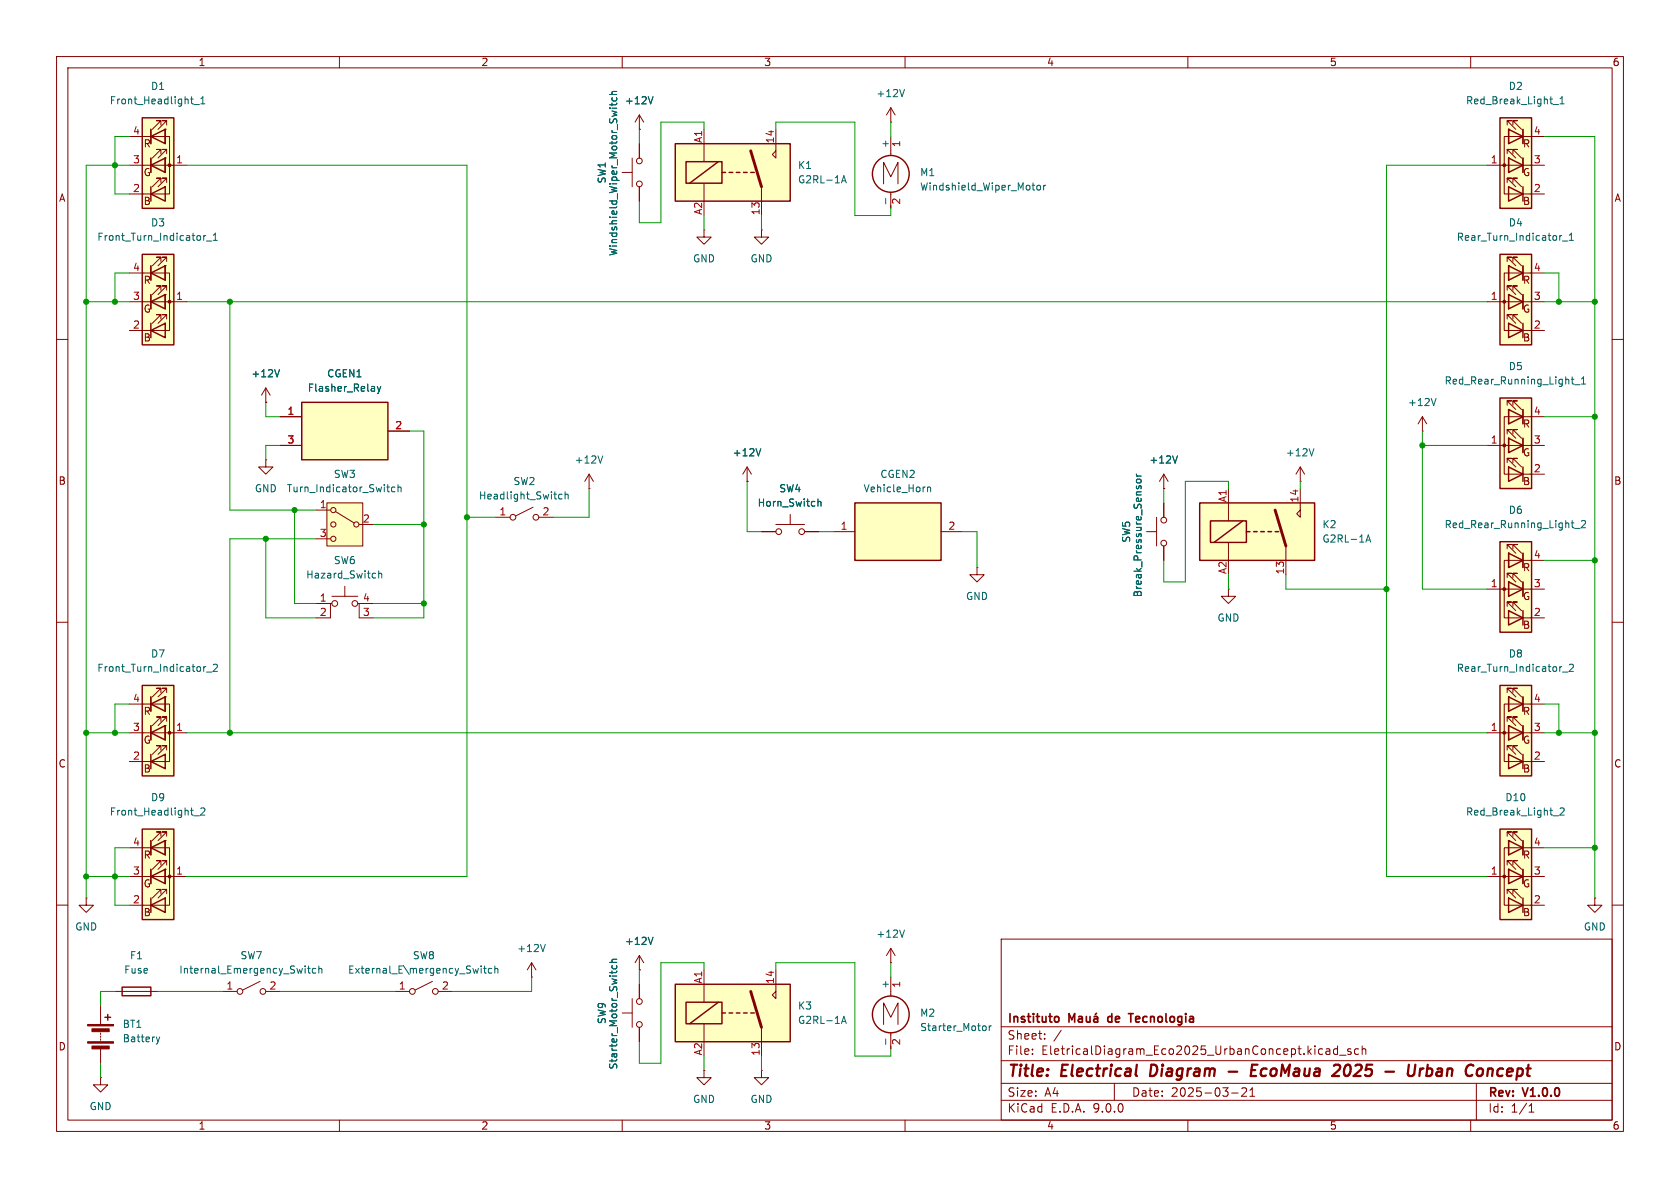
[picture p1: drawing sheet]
<svg xmlns="http://www.w3.org/2000/svg" width="297mm" height="210mm" viewBox="0 0 297 210" stroke-linecap="round" stroke-linejoin="round" font-family="sans-serif">
<g fill="none" stroke="#840000" stroke-width=".18">
<path d="M10 10h277v190h-277zM12 12h273v186h-273zM60 10v2M110 10v2M160 10v2M210 10v2M260 10v2M10 60h2M285 60h2M132.1 85.1h.1M132.1 82.6l-.8 1.2M132.1 82.6l.7 1.2"/>
<path d="M132.1 82.6v2.5M205.7 86.4h.1M205.7 83.8l-.7 1.3M205.7 83.8l.8 1.3M205.7 83.8v2.6M10 110h2M285 110h2M10 160h2M39.4 175.3h2.5M46 173.5l-3.1 1.5M47 175.3h2.5M177 166h108v32h-108z"/>
<path d="M285 160h2M60 198v2M110 198v2M160 198v2M177 194.5h108M177 191.5h108M177 187.5h108M177 181.5h108M182.5 186.3v.1M182.5 185.5v.1M184.7 183.6v.1M184.7 182.8v.1"/>
<path d="M187.6 182.1l-1.3 2M197 191.5v3M210 198v2M217.7 193.2h1.2M219.5 192.4l.6-.1 .2 .1 .1 .3-.9 1.1h.9M221 193.8h.8M221 192.7l.4-.4v1.5M234.5 185.5h.5l.1 .9M235.1 185.8h-.5a.29 .29 0 0 0-.2 .3 .29 .29 0 0 0 .2 .3l.5-.1M236.5 185.5l-.5-.1-.3 .3v.4l.2 .2h.6M236.5 184.9v1.5M236.8 186.5h1.2"/>
<path d="M238.8 185.5l-.3-.1-.3 .2 .1 .2 .5 .2v.3h-.6M240.2 185.5l-.5-.1-.2 .3v.4l.1 .2h.6M240.8 185.5l.2-.1 .4 .1 .1 .9M240.8 184.9v1.5M260 198v2M261 191.5v6.5M270.3 196.6h.9M270.3 195.5l.4-.4v1.5"/>
<circle cx="42.4" cy="175.3" r=".51"/>
<circle cx="46.5" cy="175.3" r=".51"/>
</g>
<g fill="none" stroke="#840000" stroke-width=".4">
<path d="M203.6 188.2l-.3 2h.5M217.2 189.4h1.5M221.2 189.2h.7M222.3 188.2h-.9l-.3 2h1M236.9 188.4v.4l-.1 .3M238.2 188.2a1.41 1.41 0 0 0-.4 1.9l.4 .1M244.9 189.4h1.5M249.1 188.2l-.2 1.6M250.2 188.2l-.2 1.6M251.1 188.9l-.2 1.3M251.7 188.9l-.4 .1-.3 .3M252.3 189l.2-.1 .6 .1"/>
<path d="M252.4 188.2l-.2 2M253.2 189.8a.66 .66 0 0 1-1 .3M263.1 189.1a.49 .49 0 0 1 .8 .1l-.1 1M263.1 188.9l-.2 1.3"/>
</g>
<path d="M186.7 179.7l.4 .1 .1 .2-.1 .5-.4 .2M190.7 179.8h.6v.9M192.1 179.7v.9l.4 .1 .2-.2M192.7 179.7v1M193.4 179.8h.6l.1 .9M193.8 179.1l-.2 .2M195.9 179.8v.7M199.5 179.2h.8M199.9 179.2v1.5M189 180.7v-1.5l.5 1.1 .5-1.1v1.5M191.3 180l-.5 .1a.29 .29 0 0 0-.2 .3 .29 .29 0 0 0 .2 .3l.5-.1M194.1 180l-.5 .1a.29 .29 0 0 0-.3 .3 .29 .29 0 0 0 .3 .3l.5-.1" fill="none" stroke="#840000" stroke-width=".3"/>
<path d="M134.5 79.3l-.4 1.3M208.2 80.6l-.5 1.3M54.4 171.2h.5M54.5 170.8v1l.4 .2M55.8 171.2h-.3l-.3 .2 .1 .6h.5M56.4 171.3l.1-.1h.3l.1 .8M56.4 170.8v1.2" fill="none" stroke="#006464" stroke-width=".18"/>
<path d="M151.1 88.9h15.3v10.2h-15.3z" fill="#ffffc2"/>
<g fill="none" stroke="#840000" stroke-width=".25">
<path d="M151.1 88.9h15.3v10.2h-15.3zM18.5 179.8h1.1M19 179.3v1"/>
<circle cx="157.5" cy="30.7" r="3.3"/>
</g>
<g fill="none" stroke="#840000" stroke-width=".18">
<path d="M157.5 19.1v2.5M157.5 19.1l-.8 1.2M157.5 19.1l.7 1.2M156.2 32.5v-3.8l1.3 2.5 1.2-2.5v3.8M157.5 21.6h.1M157.5 24.1v3.4M157.5 34v2.8M47 71.1h.1M47 68.6l-.8 1.3M47 68.6l.8 1.3M47 68.6v2.5M47 81.3v1.3h1.3l-1.3 1.2-1.3-1.2h1.3"/>
<path d="M47 81.3h.1M147.3 94h3.8M166.4 94h3.8M202.7 94h1.8M204.5 91.4v5.1M205.7 88.9v2.5M205.7 96.5v2.6M172.7 100.3v1.3h1.3l-1.3 1.3-1.3-1.3h1.3M172.7 100.3h.1M217.2 104.1v1.3h1.2l-1.2 1.3-1.3-1.3h1.3M217.2 104.1h.1M17.8 177.8v3.3"/>
<path d="M69.8 175.3h2.6M76.5 173.5l-3.1 1.5M77.5 175.3h2.5M17.8 190.5v1.3h1.2l-1.2 1.2-1.3-1.2h1.3M17.8 190.5h.1M17.8 182.6v.3M17.8 183.1v.3M17.8 183.6v.3M17.8 185.4v2.6"/>
<circle cx="205.7" cy="96" r=".51"/>
<circle cx="205.7" cy="91.9" r=".51"/>
<circle cx="72.9" cy="175.3" r=".51"/>
<circle cx="77" cy="175.3" r=".51"/>
</g>
<g fill="none" stroke="#006464" stroke-width=".18">
<path d="M159.9 15.8l-.4 1.3M156.6 35.1v.9M183.4 32.9l.1-.1 .4 .1 .1 .5-.2 .1-.3 .1-.1-.1zM184.5 32.8v.8M184.9 32.8l-.4 .2M49.4 65.3l-.4 1.3M164 86.1v.8M164 86.2l.2-.1 .3 .1v.7M200.9 83.8l.2 .4M200.9 84.2h.8M201 84.8h.6l.1 .1v.3l-.2 .2-.5-.1-.1-.2zM85.1 170.8v.1"/>
<path d="M85.1 171.2v.8M85.5 171.2h.5M85.7 170.8v1l.3 .2M86.9 171.2h-.3l-.3 .2 .2 .6h.4M87.5 171.3l.2-.1h.3v.8M87.5 170.8v1.2M27.6 183.3l.3 .9M27.9 184.2l-.2 .3M28.2 183.3l-.3 .9"/>
</g>
<g fill="#840000" stroke="#840000" stroke-width=".18">
<path d="M15.5 181.1h4.6v.3h-4.6z"/>
<path d="M15.5 184.2h4.6v.2h-4.6z"/>
<path d="M16.3 181.9h3v.5h-3z"/>
<path d="M16.3 184.9h3v.5h-3z"/>
</g>
<path d="M25.1 20.8h5.6v16h-5.6z" fill="#ffffc2"/>
<path d="M25.1 20.8h5.6v16h-5.6zM26.7 24.1l2.5-1.2v2.5zM26.7 29.2l2.5-1.3v2.6zM26.7 34.3l2.5-1.3v2.6zM26.7 22.9v2.5M26.7 27.9v2.6M26.7 33v2.6" fill="none" stroke="#840000" stroke-width=".25"/>
<g fill="none" stroke="#840000" stroke-width=".18">
<path d="M22.9 24.1h7.1v10.2h-7.1M22.9 29.2h10.1M26.7 22.9v2.5M26.7 27.9v2.6M28.4 22.1v-.8h-.7h.7l-1.5 1.6M28.4 27.2v-.8h-.7h.7l-1.5 1.5M28.4 32.3v-.8h-.7h.7l-1.5 1.5M29.2 22.9h.1M29.2 22.9v2.5zM29.2 27.9h.1M29.2 27.9v2.6zM29.5 22.1v-.8h-.8h.8l-1.6 1.6"/>
<path d="M29.5 27.2v-.8h-.8h.8l-1.6 1.5M29.5 32.3v-.8h-.8h.8l-1.6 1.5"/>
</g>
<circle cx="30" cy="29.2" r=".25" fill="#840000" stroke="#840000" stroke-width=".18"/>
<path d="M33.7 17.5h.5M34 18.4h.2M34.3 18.5h1M35.5 18.4h.7M35.5 17.5l.4-.4v1.3" fill="none" stroke="#006464" stroke-width=".18"/>
<path d="M25.1 121.2h5.6v16h-5.6z" fill="#ffffc2"/>
<path d="M25.1 121.2h5.6v16h-5.6zM26.7 124.5l2.5-1.3v2.5zM26.7 129.5l2.5-1.2v2.5zM26.7 134.6l2.5-1.2v2.5zM26.7 123.2v2.5M26.7 128.3v2.5M26.7 133.4v2.5" fill="none" stroke="#840000" stroke-width=".25"/>
<g fill="none" stroke="#840000" stroke-width=".18">
<path d="M55.9 106.7h2.5M58.7 106.7h-.3v2.5h-2.5M58.7 105.4h4.5M61 103.6v1.8M63.2 106.7h.3v2.5h2.5M63.5 106.7h2.5M22.9 124.5h7.1v10.1h-7.1M22.9 129.5h10.1M26.7 123.2v2.5M26.7 128.3v2.5M28.4 122.4v-.7h-.7h.7l-1.5 1.5M28.4 127.5v-.8h-.7h.7l-1.5 1.6"/>
<path d="M28.4 132.6v-.8h-.7h.7l-1.5 1.6M29.2 123.2h.1M29.2 123.2v2.5zM29.2 128.3h.1M29.2 128.3v2.5zM29.5 122.4v-.7h-.8h.8l-1.6 1.5M29.5 127.5v-.8h-.8h.8l-1.6 1.6M29.5 132.6v-.8h-.8h.8l-1.6 1.6"/>
<circle cx="59.2" cy="106.7" r=".51"/>
<circle cx="62.7" cy="106.7" r=".51"/>
</g>
<circle cx="30" cy="129.5" r=".25" fill="#840000" stroke="#840000" stroke-width=".18"/>
<path d="M36.4 117.8l-.3 .2M36.5 118.8h1M37.7 117.5l.5-.1 .2 .4-.8 .9h.8M66.9 100.9v1.3M66.9 101.5l.2-.2 .3 .1 .1 .8" fill="none" stroke="#006464" stroke-width=".18"/>
<path d="M25.1 146.6h5.6v16h-5.6z" fill="#ffffc2"/>
<path d="M25.1 146.6h5.6v16h-5.6zM26.7 149.9l2.5-1.3v2.5zM26.7 154.9l2.5-1.2v2.5zM26.7 148.6v2.5M26.7 153.7v2.5M26.7 158.8v2.5M26.7 160l2.5-1.2v2.5z" fill="none" stroke="#840000" stroke-width=".25"/>
<g fill="none" stroke="#840000" stroke-width=".18">
<path d="M134.6 40.6v1.3h1.3l-1.3 1.3-1.3-1.3h1.3M134.6 40.6h.1M22.9 149.9h7.1v10.1h-7.1M22.9 154.9h10.1M26.7 148.6v2.5M26.7 153.7v2.5M28.4 147.8v-.7h-.7h.7l-1.5 1.5M28.4 152.9v-.8h-.7h.7l-1.5 1.6M28.4 158v-.8h-.7h.7l-1.5 1.6M29.2 148.6h.1M29.2 148.6v2.5zM29.2 153.7h.1"/>
<path d="M29.2 153.7v2.5zM29.5 147.8v-.7h-.8h.8l-1.6 1.5M29.5 152.9v-.8h-.8h.8l-1.6 1.6M29.5 158v-.8h-.8h.8l-1.6 1.6"/>
</g>
<circle cx="30" cy="154.9" r=".25" fill="#840000" stroke="#840000" stroke-width=".18"/>
<path d="M34.3 144.2h1M35.5 142.9l.5-.1 .2 .4-.8 .9h.8" fill="none" stroke="#006464" stroke-width=".18"/>
<path d="M119.4 25.4h20.3v10.2h-20.3z" fill="#ffffc2"/>
<path d="M124.5 22.9v5.7M124.5 32.4v3.2M134.6 33v5.1M137.2 22.9v5l-.7-.6 .7-.6" fill="none" stroke="#840000" stroke-width=".18"/>
<path d="M119.4 25.4h20.3v10.2h-20.3zM121.3 28.6h6.3v3.8h-6.3zM127 28.6l-5.1 3.8M127.6 30.5h.7M128.9 30.5h.6M130.2 30.5h.6M131.4 30.5h.7M132.7 30.5h.6" fill="none" stroke="#840000" stroke-width=".25"/>
<path d="M132.7 26.7l1.9 6.3" fill="none" stroke="#840000" stroke-width=".51"/>
<path d="M148.8 32.3l.4-1.2 .4 1.2M148.9 32h.6" fill="none" stroke="#006464" stroke-width=".18"/>
<path d="M25.1 45h5.6v16h-5.6z" fill="#ffffc2"/>
<path d="M25.1 45h5.6v16h-5.6zM26.7 48.3l2.5-1.3v2.5zM26.7 53.3l2.5-1.2v2.5zM26.7 58.4l2.5-1.2v2.5zM26.7 47v2.5M26.7 52.1v2.5M26.7 57.2v2.5" fill="none" stroke="#840000" stroke-width=".25"/>
<g fill="none" stroke="#840000" stroke-width=".18">
<path d="M22.9 48.3h7.1v10.1h-7.1M22.9 53.3h10.1M26.7 47v2.5M26.7 52.1v2.5M28.4 46.2v-.7h-.7h.7l-1.5 1.5M28.4 51.3v-.8h-.7h.7l-1.5 1.6M28.4 56.4v-.8h-.7h.7l-1.5 1.6M29.2 47h.1M29.2 47v2.5zM29.2 52.1h.1M29.2 52.1v2.5zM29.5 46.2v-.7h-.8h.8l-1.6 1.5"/>
<path d="M29.5 51.3v-.8h-.8h.8l-1.6 1.6M29.5 56.4v-.8h-.8h.8l-1.6 1.6M124.5 40.6v1.3h1.2l-1.2 1.3-1.3-1.3h1.3M124.5 40.6h.1"/>
</g>
<circle cx="30" cy="53.3" r=".25" fill="#840000" stroke="#840000" stroke-width=".18"/>
<path d="M36 41.6v.9M36.4 41.6l-.4 .3M36.5 42.6h1M37.7 42.5h.7M37.7 41.6l.4-.4v1.3" fill="none" stroke="#006464" stroke-width=".18"/>
<path d="M265.2 121.2h5.6v16h-5.6z" fill="#ffffc2"/>
<path d="M265.2 121.2h5.6v16h-5.6zM266.7 123.2l2.5 1.3-2.5 1.2zM266.7 128.3l2.5 1.2-2.5 1.3zM266.7 133.4l2.5 1.2-2.5 1.3zM269.2 123.2v2.5M269.2 128.3v2.5M269.2 133.4v2.5M21.6 174.5h5.1v1.5h-5.1z" fill="none" stroke="#840000" stroke-width=".25"/>
<g fill="none" stroke="#840000" stroke-width=".18">
<path d="M110 30.5h1.8M111.8 27.9v5.1M113 22.9h.1M113 20.3v2.6M113 25.4v2.5M113 33v2.6M113 20.3l-.7 1.3M113 20.3l.8 1.3M134.6 94h2.6M137.2 92.7h5M139.7 90.9v1.8M142.2 94h2.6"/>
<path d="M262.9 129.5h10.1M266.4 122.4v-.7h.8h-.8l1.6 1.5M266.4 127.5v-.8h.8h-.8l1.6 1.6M266.4 132.6v-.8h.8h-.8l1.6 1.6M266.7 123.2h.1M266.7 123.2v2.5zM266.7 128.3h.1M266.7 128.3v2.5zM267.5 122.4v-.7h.7h-.7l1.5 1.5M267.5 127.5v-.8h.7h-.7l1.5 1.6M267.5 132.6v-.8h.7h-.7l1.5 1.6M269.2 123.2v2.5"/>
<path d="M269.2 128.3v2.5M273 124.5h-7.1v10.1h7.1M15.2 158.8v1.2h1.3l-1.3 1.3-1.2-1.3h1.2M15.2 158.8h.1M20.3 175.3h7.6"/>
<circle cx="113" cy="28.4" r=".51"/>
<circle cx="113" cy="32.5" r=".51"/>
<circle cx="137.7" cy="94" r=".51"/>
<circle cx="141.7" cy="94" r=".51"/>
</g>
<circle cx="265.9" cy="129.5" r=".25" fill="#840000" stroke="#840000" stroke-width=".18"/>
<path d="M107.8 16.7h1.2M108.2 18.2v.5M108.3 17.3l-.1 .3 .2 .3 .6-.2v-.4M109 16.2h-.7l-.1 .3 .1 .2M109 18.2l-.1 .3h-1.1M115.4 17.1l-.4 1.3M144.6 88.2v1.3M144.6 88.8l.2-.2 .3 .1v.8M276.2 118.8h1M277.4 117.5l.5-.1 .3 .4-.8 .9h.8" fill="none" stroke="#006464" stroke-width=".18"/>
<path d="M53.3 71.1h15.3v10.2h-15.3z" fill="#ffffc2"/>
<path d="M53.3 71.1h15.3v10.2h-15.3z" fill="none" stroke="#840000" stroke-width=".25"/>
<path d="M49.5 73.7h3.8M49.5 78.7h3.8M68.6 76.2h3.8" fill="none" stroke="#840000" stroke-width=".18"/>
<path d="M66.7 68.3l.3 .9M67 69.2l-.3 .4M67.3 68.3l-.3 .9" fill="none" stroke="#006464" stroke-width=".18"/>
<path d="M57.8 88.9h6.3v7.6h-6.3z" fill="#ffffc2"/>
<g fill="none" stroke="#840000" stroke-width=".18">
<path d="M55.9 90.2h2.5M55.9 95.3h2.5M57.8 88.9h6.3v7.6h-6.3zM59.3 90.4l3.3 2.1M63.5 92.7h2.5M87.6 91.4h2.6M94.2 89.7l-3 1.5M95.2 91.4h2.6M104.1 86.4h.1M104.1 83.8l-.7 1.3M104.1 83.8l.8 1.3M104.1 83.8v2.6"/>
<path d="M113 171.5h.1M113 168.9l-.7 1.3M113 168.9l.8 1.3M113 168.9v2.6"/>
<circle cx="58.9" cy="92.7" r=".46"/>
<circle cx="58.9" cy="90.2" r=".46"/>
<circle cx="58.9" cy="95.3" r=".46"/>
<circle cx="63" cy="92.7" r=".46"/>
<circle cx="90.7" cy="91.4" r=".51"/>
<circle cx="94.7" cy="91.4" r=".51"/>
</g>
<path d="M68.4 86.1h.5M68.6 86.9h.3M69.8 86.2l-.3-.1-.3 .2 .1 .6h.5M70.4 86.2l.1-.1 .3 .1 .1 .7M70.4 85.7v1.2M99.4 87.4h-.4l-.2 .2 .1 .5h.5M99.9 87.5l.2-.1h.3l.1 .8M99.9 86.9v1.3M106.6 80.6l-.5 1.3M115.4 165.7l-.4 1.2" fill="none" stroke="#006464" stroke-width=".18"/>
<path d="M119.4 174h20.3v10.2h-20.3z" fill="#ffffc2"/>
<g fill="none" stroke="#840000" stroke-width=".18">
<path d="M94 172.7h.1M94 170.2l-.8 1.3M94 170.2l.7 1.3M94 170.2v2.5M110 179.1h1.8M111.8 176.5v5.1M113 174v2.5M124.5 171.5v5.7M137.2 171.5v5l-.7-.6 .7-.6M157.5 170.2h.1M157.5 167.6l-.8 1.3M157.5 167.6l.7 1.3"/>
<path d="M157.5 167.6v2.6M157.5 172.7v3.4M113 181.6v2.6M124.5 189.2v1.3h1.2l-1.2 1.3-1.3-1.3h1.3M124.5 189.2h.1M124.5 181v3.2M134.6 189.2v1.3h1.3l-1.3 1.3-1.3-1.3h1.3M134.6 189.2h.1M134.6 181.6v5.1M156.2 181.1v-3.8l1.3 2.5 1.2-2.5v3.8M157.5 182.6v2.8"/>
<circle cx="113" cy="177" r=".51"/>
<circle cx="113" cy="181.1" r=".51"/>
</g>
<g fill="none" stroke="#840000" stroke-width=".25">
<path d="M119.4 174h20.3v10.2h-20.3zM121.3 177.2h6.3v3.8h-6.3zM127 177.2l-5.1 3.8M127.6 179.1h.7M128.9 179.1h.6M130.2 179.1h.6M131.4 179.1h.7M132.7 179.1h.6"/>
<circle cx="157.5" cy="179.3" r="3.3"/>
</g>
<path d="M132.7 175.3l1.9 6.3" fill="none" stroke="#840000" stroke-width=".51"/>
<g fill="none" stroke="#006464" stroke-width=".18">
<path d="M96.4 166.9l-.4 1.3M107.8 170.1h1.2M108.2 171.6v.5M108.3 170.7l-.1 .3 .2 .3 .6-.2v-.4M109 169.6h-.7l-.1 .3 .1 .2M109 171.6v.2M159.9 164.4l-.4 1.3M148.8 180.9l.4-1.3 .4 1.3M148.9 180.6h.6M156.6 183.7v.9M173.9 181.3l.3 .1 .1 .2v.5l-.4 .1M174.9 181.3v.9"/>
<path d="M175.2 181.3l-.3 .3"/>
</g>
<path d="M265.2 70.4h5.6v16h-5.6z" fill="#ffffc2"/>
<path d="M265.2 70.4h5.6v16h-5.6zM266.7 72.4l2.5 1.3-2.5 1.2zM266.7 77.5l2.5 1.2-2.5 1.3zM269.2 72.4v2.5M269.2 77.5v2.5M266.7 82.6l2.5 1.2-2.5 1.3zM269.2 82.6v2.5" fill="none" stroke="#840000" stroke-width=".25"/>
<g fill="none" stroke="#840000" stroke-width=".18">
<path d="M251.5 76.2h.1M251.5 73.7l-.8 1.2M251.5 73.7l.7 1.2M251.5 73.7v2.5M262.9 78.7h10.1M266.4 71.6v-.7h.8h-.8l1.6 1.5M266.4 76.7v-.8h.8h-.8l1.6 1.6M266.7 72.4h.1M266.7 72.4v2.5zM266.7 77.5h.1M266.7 77.5v2.5zM267.5 71.6v-.7h.7h-.7l1.5 1.5"/>
<path d="M267.5 76.7v-.8h.7h-.7l1.5 1.6M269.2 72.4v2.5M269.2 77.5v2.5M273 73.7h-7.1v10.1h7.1M266.4 81.8v-.8h.8h-.8l1.6 1.6M267.5 81.8v-.8h.7h-.7l1.5 1.6"/>
</g>
<circle cx="265.9" cy="78.7" r=".25" fill="#840000" stroke="#840000" stroke-width=".18"/>
<path d="M253.9 70.4l-.4 1.3M277.8 67h.5M277.9 67.7l.4 .2M278.4 68h.9M279.6 67.9h.7M279.6 67l.3-.4v1.3" fill="none" stroke="#006464" stroke-width=".18"/>
<path d="M212.1 88.9h20.3v10.2h-20.3z" fill="#ffffc2"/>
<path d="M217.2 86.4v5.7M217.2 95.9v3.2M227.3 96.5v5.1M229.9 86.4v5l-.7-.6 .7-.6" fill="none" stroke="#840000" stroke-width=".18"/>
<path d="M212.1 88.9h20.3v10.2h-20.3zM214 92.1h6.3v3.8h-6.3zM219.7 92.1l-5.1 3.8M220.3 94h.7M221.6 94h.6M222.9 94h.6M224.2 94h.6M225.4 94h.7" fill="none" stroke="#840000" stroke-width=".25"/>
<path d="M225.4 90.2l1.9 6.3" fill="none" stroke="#840000" stroke-width=".51"/>
<path d="M241.5 95.8l.4-1.2 .4 1.2M241.6 95.5h.6" fill="none" stroke="#006464" stroke-width=".18"/>
<path d="M265.2 45h5.6v16h-5.6z" fill="#ffffc2"/>
<path d="M265.2 45h5.6v16h-5.6zM266.7 47l2.5 1.3-2.5 1.2zM266.7 52.1l2.5 1.2-2.5 1.3zM266.7 57.2l2.5 1.2-2.5 1.3zM269.2 47v2.5M269.2 52.1v2.5M269.2 57.2v2.5" fill="none" stroke="#840000" stroke-width=".25"/>
<g fill="none" stroke="#840000" stroke-width=".18">
<path d="M262.9 53.3h10.1M266.4 46.2v-.7h.8h-.8l1.6 1.5M266.4 51.3v-.8h.8h-.8l1.6 1.6M266.4 56.4v-.8h.8h-.8l1.6 1.6M266.7 47h.1M266.7 47v2.5zM266.7 52.1h.1M266.7 52.1v2.5zM267.5 46.2v-.7h.7h-.7l1.5 1.5M267.5 51.3v-.8h.7h-.7l1.5 1.6M267.5 56.4v-.8h.7h-.7l1.5 1.6M269.2 47v2.5"/>
<path d="M269.2 52.1v2.5M273 48.3h-7.1v10.1h7.1"/>
</g>
<circle cx="265.9" cy="53.3" r=".25" fill="#840000" stroke="#840000" stroke-width=".18"/>
<path d="M276.1 41.6l-.2 .1M276.2 42.6h1M277.4 42.5h.8M277.4 41.6l.4-.4v1.3" fill="none" stroke="#006464" stroke-width=".18"/>
<path d="M265.2 20.8h5.6v16h-5.6z" fill="#ffffc2"/>
<path d="M265.2 20.8h5.6v16h-5.6zM266.7 22.9l2.5 1.2-2.5 1.3zM266.7 27.9l2.5 1.3-2.5 1.3zM266.7 33l2.5 1.3-2.5 1.3zM269.2 22.9v2.5M269.2 27.9v2.6M269.2 33v2.6" fill="none" stroke="#840000" stroke-width=".25"/>
<g fill="none" stroke="#840000" stroke-width=".18">
<path d="M262.9 29.2h10.1M266.4 22.1v-.8h.8h-.8l1.6 1.6M266.4 27.2v-.8h.8h-.8l1.6 1.5M266.4 32.3v-.8h.8h-.8l1.6 1.5M266.7 22.9h.1M266.7 22.9v2.5zM266.7 27.9h.1M266.7 27.9v2.6zM267.5 22.1v-.8h.7h-.7l1.5 1.6M267.5 27.2v-.8h.7h-.7l1.5 1.5M267.5 32.3v-.8h.7h-.7l1.5 1.5M269.2 22.9v2.5"/>
<path d="M269.2 27.9v2.6M273 24.1h-7.1v10.2h7.1M229.9 85.1h.1M229.9 82.6l-.8 1.2M229.9 82.6l.7 1.2M229.9 82.6v2.5"/>
</g>
<circle cx="265.9" cy="29.2" r=".25" fill="#840000" stroke="#840000" stroke-width=".18"/>
<path d="M274.6 18.5h1M275.8 18.4h.7M275.8 17.5l.4-.4v1.3M232.3 79.3l-.4 1.3" fill="none" stroke="#006464" stroke-width=".18"/>
<path d="M265.2 95.8h5.6v16h-5.6z" fill="#ffffc2"/>
<path d="M265.2 95.8h5.6v16h-5.6zM266.7 97.8l2.5 1.3-2.5 1.2zM269.2 97.8v2.5M266.7 102.9l2.5 1.2-2.5 1.3zM266.7 108l2.5 1.2-2.5 1.3zM269.2 102.9v2.5M269.2 108v2.5" fill="none" stroke="#840000" stroke-width=".25"/>
<g fill="none" stroke="#840000" stroke-width=".18">
<path d="M266.4 97v-.7h.8h-.8l1.6 1.5M266.7 97.8h.1M266.7 97.8v2.5zM267.5 97v-.7h.7h-.7l1.5 1.5M269.2 97.8v2.5M273 99.1h-7.1v10.1h7.1M262.9 104.1h10.1M266.4 102.1v-.8h.8h-.8l1.6 1.6M266.4 107.2v-.8h.8h-.8l1.6 1.6M266.7 102.9h.1M266.7 102.9v2.5zM267.5 102.1v-.8h.7h-.7l1.5 1.6"/>
<path d="M267.5 107.2v-.8h.7h-.7l1.5 1.6M269.2 102.9v2.5"/>
</g>
<circle cx="265.9" cy="104.1" r=".25" fill="#840000" stroke="#840000" stroke-width=".18"/>
<path d="M277.8 92.4h.5M278.1 93.3h.2M278.4 93.4h.9M279.6 92.1l.5-.1 .2 .4-.8 .9h.8" fill="none" stroke="#006464" stroke-width=".18"/>
<path d="M265.2 146.6h5.6v16h-5.6z" fill="#ffffc2"/>
<path d="M265.2 146.6h5.6v16h-5.6zM266.7 148.6l2.5 1.3-2.5 1.2zM266.7 153.7l2.5 1.2-2.5 1.3zM266.7 158.8l2.5 1.2-2.5 1.3zM269.2 148.6v2.5M269.2 153.7v2.5M269.2 158.8v2.5" fill="none" stroke="#840000" stroke-width=".25"/>
<g fill="none" stroke="#840000" stroke-width=".18">
<path d="M113 22.9h.1M113 25.4v2.5M113 33v2.6M47 71.1h.1M49.5 73.7h3.8M49.5 78.7h3.8M68.6 76.2h3.8M132.1 85.1h.1M134.6 94h2.6M142.2 94h2.6M205.7 86.4h.1M205.7 88.9v2.5"/>
<path d="M205.7 96.5v2.6M262.9 154.9h10.1M266.4 147.8v-.7h.8h-.8l1.6 1.5M266.4 152.9v-.8h.8h-.8l1.6 1.6M266.4 158v-.8h.8h-.8l1.6 1.6M266.7 148.6h.1M266.7 148.6v2.5zM266.7 153.7h.1M266.7 153.7v2.5zM267.5 147.8v-.7h.7h-.7l1.5 1.5M267.5 152.9v-.8h.7h-.7l1.5 1.6M267.5 158v-.8h.7h-.7l1.5 1.6"/>
<path d="M269.2 148.6v2.5M269.2 153.7v2.5M273 149.9h-7.1v10.1h7.1M281.9 158.8v1.2h1.3l-1.3 1.3-1.2-1.3h1.2M281.9 158.8h.1M113 171.5h.1M113 174v2.5M113 181.6v2.6"/>
</g>
<circle cx="265.9" cy="154.9" r=".25" fill="#840000" stroke="#840000" stroke-width=".18"/>
<g fill="none" stroke="#006464" stroke-width=".18">
<path d="M107.8 16.7h1.2M108.2 18.2v.5M108.3 17.3l-.1 .3 .2 .3 .6-.2v-.4M109 16.2h-.7l-.1 .3 .1 .2M109 18.2l-.1 .3h-1.1M115.4 17.1l-.4 1.3M49.4 65.3l-.4 1.3M66.7 68.3l.3 .9M67 69.2l-.3 .4M67.3 68.3l-.3 .9M134.5 79.3l-.4 1.3M144.6 88.2v1.3"/>
<path d="M144.6 88.8l.2-.2 .3 .1v.8M200.9 83.8l.2 .4M200.9 84.2h.8M201 84.8h.6l.1 .1v.3l-.2 .2-.5-.1-.1-.2zM208.2 80.6l-.5 1.3M274.6 144.2h1M275.8 142.9l.5-.1 .2 .4-.8 .9h.8M107.8 170.1h1.2M108.2 171.6v.5M108.3 170.7l-.1 .3 .2 .3 .6-.2v-.4M109 169.6h-.7l-.1 .3 .1 .2M109 171.6v.2"/>
<path d="M115.4 165.7l-.4 1.2"/>
</g>
<g fill="none" stroke="#009600" stroke-width=".18">
<path d="M22.9 29.2h-7.7v129.6M22.9 24.1h-2.6v10.2h2.6M33 29.2h49.5v125.7h-49.5M113 22.9v2.5M124.5 22.9v-1.3h-7.7v17.8h-3.8v-3.8M124.5 38.1v2.5M134.6 38.1v2.5M137.2 22.9v-1.3h13.9v16.5h6.4v-1.3M157.5 21.6v2.5M262.9 29.2h-17.8v125.7h17.8M273 24.1h8.9v134.7M15.2 53.3h7.7"/>
<path d="M22.9 48.3h-2.6v5M33 53.3h229.9M40.6 53.3v36.9h15.3M273 53.3h8.9M273 48.3h2.6v5M47 71.1v2.6h2.5M49.5 78.7h-2.5v2.6M72.4 76.2h2.5v33h-8.9M251.5 78.7h11.4M251.5 76.2v27.9h11.4M273 73.7h8.9M47 95.3v13.9h8.9"/>
<path d="M52.1 90.2v16.5h3.8M55.9 95.3h-15.3v34.2M66 92.7h8.9M82.5 91.4h5.1M104.1 86.4v5h-6.3M132.1 85.1v8.9h2.5M144.8 94h2.5M170.2 94h2.5v6.3M205.7 86.4v2.5M217.2 86.4v-1.3h-7.7v17.8h-3.8v-3.8M229.9 85.1v1.3M273 99.1h8.9"/>
<path d="M66 106.7h8.9M217.2 101.6v2.5M227.3 101.6v2.5h17.8M15.2 129.5h7.7M22.9 124.5h-2.6v5M33 129.5h229.9M273 129.5h8.9M273 124.5h2.6v5M15.2 154.9h7.7M22.9 149.9h-2.6v10.1h2.6M273 149.9h8.9M20.3 175.3h-2.5v2.5"/>
<path d="M27.9 175.3h11.5M49.5 175.3h20.3M94 172.7v2.6h-14M113 171.5v2.5M124.5 171.5v-1.3h-7.7v17.8h-3.8v-3.8M137.2 171.5v-1.3h13.9v16.5h6.4v-1.3M157.5 170.2v2.5M17.8 188v2.5M124.5 186.7v2.5M134.6 186.7v2.5"/>
</g>
<g fill="#009600" stroke="#009600" stroke-width=".18">
<circle cx="82.5" cy="91.4" r=".46"/>
<circle cx="74.9" cy="92.7" r=".46"/>
<circle cx="47" cy="95.3" r=".46"/>
<circle cx="15.2" cy="154.9" r=".46"/>
<circle cx="15.2" cy="129.5" r=".46"/>
<circle cx="20.3" cy="129.5" r=".46"/>
<circle cx="40.6" cy="129.5" r=".46"/>
<circle cx="74.9" cy="106.7" r=".46"/>
<circle cx="20.3" cy="154.9" r=".46"/>
<circle cx="40.6" cy="53.3" r=".46"/>
<circle cx="15.2" cy="53.3" r=".46"/>
<circle cx="20.3" cy="53.3" r=".46"/>
<circle cx="52.1" cy="90.2" r=".46"/>
<circle cx="20.3" cy="29.2" r=".46"/>
<circle cx="281.9" cy="53.3" r=".46"/>
<circle cx="275.6" cy="53.3" r=".46"/>
<circle cx="281.9" cy="73.7" r=".46"/>
<circle cx="245.1" cy="104.1" r=".46"/>
<circle cx="251.5" cy="78.7" r=".46"/>
<circle cx="281.9" cy="99.1" r=".46"/>
<circle cx="281.9" cy="149.9" r=".46"/>
<circle cx="281.9" cy="129.5" r=".46"/>
<circle cx="275.6" cy="129.5" r=".46"/>
</g>
<g font-size="2.8" fill="#840000">
<text x="178" y="190.9">Title:</text>
<text x="187.7" y="190.9">Electrical</text>
<text x="204.2" y="190.9">Diagram</text>
<text x="223.6" y="190.9">EcoMaua</text>
<text x="239" y="190.9">2025</text>
<text x="248.9" y="190.9">-</text>
<text x="253.7" y="190.9">Urban</text>
<text x="264.8" y="190.9">Concept</text>
</g>
<g font-size="2.1" fill="#840000">
<text x="178" y="184">Sheet:</text>
<text x="178" y="181.2">Instituto</text>
<text x="196.6" y="181.2">de</text>
<text x="200.9" y="181.2">Tecnologia</text>
<text x="178" y="186.7">File:</text>
<text x="184.1" y="186.7">EletricalDiagram_Eco2025_UrbanConcept.kicad_sch</text>
<text x="178" y="196.9">KiCad</text>
<text x="178" y="194.1">Size:</text>
<text x="184.7" y="194.1">A4</text>
<text x="185.7" y="196.9">E.D.A.</text>
<text x="193.3" y="196.9">9.0.0</text>
<text x="200" y="194.1">Date:</text>
<text x="207" y="194.1">2025-03-21</text>
<text x="263" y="194.3">Rev:</text>
<text x="263" y="196.9">Id:</text>
<text x="267.1" y="196.9">1/1</text>
<text x="269.4" y="194.3">V1.0.0</text>
</g>
<g font-size="1.8" fill="#840000">
<text x="35" y="11.9">1</text>
<text x="85" y="11.9">2</text>
<text x="135" y="11.9">3</text>
<text x="185" y="11.9">4</text>
<text x="235" y="11.9">5</text>
<text x="285" y="11.9">6</text>
<text x="25.3" y="26.3">R</text>
<text x="269.1" y="26.3">R</text>
<text x="10.3" y="35.9">A</text>
<text x="25.3" y="31.3">G</text>
<text x="269.1" y="31.3">G</text>
<text x="285.3" y="35.9">A</text>
<text x="25.3" y="36.4">B</text>
<text x="269.1" y="36.4">B</text>
<text x="25.3" y="50.4">R</text>
<text x="269.1" y="50.4">R</text>
<text x="25.3" y="55.5">G</text>
<text x="269.1" y="55.5">G</text>
<text x="25.3" y="60.6">B</text>
<text x="269.1" y="60.6">B</text>
<text x="269.1" y="75.8">R</text>
<text x="269.1" y="80.9">G</text>
<text x="10.3" y="85.9">B</text>
<text x="269.1" y="86">B</text>
<text x="285.3" y="85.9">B</text>
<text x="269.1" y="101.2">R</text>
<text x="269.1" y="106.3">G</text>
<text x="269.1" y="111.4">B</text>
<text x="25.3" y="126.6">R</text>
<text x="25.3" y="131.7">G</text>
<text x="269.1" y="126.6">R</text>
<text x="269.1" y="131.7">G</text>
<text x="10.3" y="135.9">C</text>
<text x="25.3" y="136.8">B</text>
<text x="269.1" y="136.8">B</text>
<text x="285.3" y="135.9">C</text>
<text x="25.3" y="152">R</text>
<text x="269.1" y="152">R</text>
<text x="25.3" y="157.1">G</text>
<text x="269.1" y="157.1">G</text>
<text x="25.3" y="162.2">B</text>
<text x="269.1" y="162.2">B</text>
<text x="10.3" y="185.9">D</text>
<text x="285.3" y="185.9">D</text>
<text x="35" y="199.9">1</text>
<text x="85" y="199.9">2</text>
<text x="135" y="199.9">3</text>
<text x="185" y="199.9">4</text>
<text x="235" y="199.9">5</text>
<text x="285" y="199.9">6</text>
</g>
<g font-size="1.8" fill="#006464">
<text x="26.6" y="16.1">D1</text>
<text x="154.8" y="17.4">+12V</text>
<text x="266.6" y="16.1">D2</text>
<text x="19.3" y="18.6">Front_Headlight_1</text>
<text x="110.4" y="18.6">+12V</text>
<text x="259.1" y="18.6">Red_Break_Light_1</text>
<text x="157.2" y="26.3" transform="rotate(-90 157.2 26.3)">+</text>
<text x="107.3" y="32.5" transform="rotate(-90 107.3 32.5)">SW1</text>
<text x="141" y="30.1">K1</text>
<text x="141" y="32.6">G2RL-1A</text>
<text x="162.6" y="31.3">M1</text>
<text x="162.6" y="33.9">Windshield_Wiper_Motor</text>
<text x="26.6" y="40.2">D3</text>
<text x="266.6" y="40.2">D4</text>
<text x="17.1" y="42.8">Front_Turn_Indicator_1</text>
<text x="109.3" y="45.4" transform="rotate(-90 109.3 45.4)">Windshield_Wiper_Motor_Switch</text>
<text x="122.4" y="46.6">GND</text>
<text x="132.6" y="46.6">GND</text>
<text x="257.4" y="42.8">Rear_Turn_Indicator_1</text>
<text x="266.6" y="65.6">D5</text>
<text x="44.3" y="66.9">+12V</text>
<text x="54.3" y="69.4">Flasher_Relay</text>
<text x="57.7" y="66.9">CGEN1</text>
<text x="248.8" y="72">+12V</text>
<text x="255.3" y="68.2">Red_Rear_Running_Light_1</text>
<text x="101.5" y="82.1">+12V</text>
<text x="129.4" y="80.9">+12V</text>
<text x="203.1" y="82.1">+12V</text>
<text x="227.2" y="80.9">+12V</text>
<text x="45" y="87.2">GND</text>
<text x="50.6" y="87.2">Turn_Indicator_Switch</text>
<text x="58.9" y="84.7">SW3</text>
<text x="84.6" y="88.5">Headlight_Switch</text>
<text x="90.7" y="86">SW2</text>
<text x="133.9" y="89.8">Horn_Switch</text>
<text x="137.7" y="87.2">SW4</text>
<text x="152.6" y="87.2">Vehicle_Horn</text>
<text x="155.5" y="84.7">CGEN2</text>
<text x="233.7" y="93.6">K2</text>
<text x="255.3" y="93.6">Red_Rear_Running_Light_2</text>
<text x="266.6" y="91">D6</text>
<text x="58.9" y="99.9">SW6</text>
<text x="200" y="96" transform="rotate(-90 200 96)">SW5</text>
<text x="233.7" y="96.1">G2RL-1A</text>
<text x="54" y="102.5">Hazard_Switch</text>
<text x="170.7" y="106.3">GND</text>
<text x="202" y="105.7" transform="rotate(-90 202 105.7)">Break_Pressure_Sensor</text>
<text x="215.1" y="110.1">GND</text>
<text x="17.1" y="119">Front_Turn_Indicator_2</text>
<text x="26.6" y="116.4">D7</text>
<text x="257.4" y="119">Rear_Turn_Indicator_2</text>
<text x="266.6" y="116.4">D8</text>
<text x="26.6" y="141.8">D9</text>
<text x="266" y="141.8">D10</text>
<text x="19.3" y="144.4">Front_Headlight_2</text>
<text x="259.1" y="144.4">Red_Break_Light_2</text>
<text x="13.2" y="164.7">GND</text>
<text x="110.4" y="167.2">+12V</text>
<text x="154.8" y="166">+12V</text>
<text x="279.9" y="164.7">GND</text>
<text x="21.9" y="172.3">Fuse</text>
<text x="22.9" y="169.8">F1</text>
<text x="31.6" y="172.3">Internal_Emergency_Switch</text>
<text x="42.4" y="169.8">SW7</text>
<text x="61.4" y="172.3">External_E\mergency_Switch</text>
<text x="72.9" y="169.8">SW8</text>
<text x="91.3" y="168.5">+12V</text>
<text x="141" y="178.7">K3</text>
<text x="157.2" y="174.9" transform="rotate(-90 157.2 174.9)">+</text>
<text x="162.6" y="179.9">M2</text>
<text x="21.6" y="181.9">BT1</text>
<text x="21.6" y="184.4">Battery</text>
<text x="107.3" y="181.1" transform="rotate(-90 107.3 181.1)">SW9</text>
<text x="141" y="181.2">G2RL-1A</text>
<text x="162.6" y="182.5">Starter_Motor</text>
<text x="109.3" y="189.2" transform="rotate(-90 109.3 189.2)">Starter_Motor_Switch</text>
<text x="15.7" y="196.4">GND</text>
<text x="122.4" y="195.2">GND</text>
<text x="132.6" y="195.2">GND</text>
</g>
<g font-size="1.8" fill="#a90000">
<text x="23.4" y="23.9">4</text>
<text x="271.1" y="23.9">4</text>
<text x="23.4" y="29">3</text>
<text x="31" y="29">1</text>
<text x="124.2" y="25.4" transform="rotate(-90 124.2 25.4)">A1</text>
<text x="136.9" y="25.4" transform="rotate(-90 136.9 25.4)">14</text>
<text x="159.5" y="26.1" transform="rotate(-90 159.5 26.1)">1</text>
<text x="263.5" y="29">1</text>
<text x="271.1" y="29">3</text>
<text x="23.4" y="34">2</text>
<text x="271.1" y="34">2</text>
<text x="124.2" y="38.1" transform="rotate(-90 124.2 38.1)">A2</text>
<text x="134.4" y="38.1" transform="rotate(-90 134.4 38.1)">13</text>
<text x="159.5" y="36.3" transform="rotate(-90 159.5 36.3)">2</text>
<text x="23.4" y="48">4</text>
<text x="23.4" y="53.1">3</text>
<text x="31" y="53.1">1</text>
<text x="263.5" y="53.1">1</text>
<text x="271.1" y="48">4</text>
<text x="271.1" y="53.1">3</text>
<text x="23.4" y="58.2">2</text>
<text x="271.1" y="58.2">2</text>
<text x="50.7" y="73.4">1</text>
<text x="69.8" y="75.9">2</text>
<text x="271.1" y="73.4">4</text>
<text x="50.7" y="78.5">3</text>
<text x="263.5" y="78.5">1</text>
<text x="271.1" y="78.5">3</text>
<text x="271.1" y="83.6">2</text>
<text x="56.4" y="89.9">1</text>
<text x="216.9" y="88.9" transform="rotate(-90 216.9 88.9)">A1</text>
<text x="229.6" y="88.9" transform="rotate(-90 229.6 88.9)">14</text>
<text x="56.4" y="95">3</text>
<text x="64.1" y="92.5">2</text>
<text x="88.2" y="91.2">1</text>
<text x="95.8" y="91.2">2</text>
<text x="148.5" y="93.7">1</text>
<text x="167.6" y="93.7">2</text>
<text x="216.9" y="101.6" transform="rotate(-90 216.9 101.6)">A2</text>
<text x="227.1" y="101.6" transform="rotate(-90 227.1 101.6)">13</text>
<text x="271.1" y="98.8">4</text>
<text x="56.4" y="106.4">1</text>
<text x="64.1" y="106.4">4</text>
<text x="263.5" y="103.9">1</text>
<text x="271.1" y="103.9">3</text>
<text x="56.4" y="109">2</text>
<text x="64.1" y="109">3</text>
<text x="271.1" y="109">2</text>
<text x="23.4" y="124.2">4</text>
<text x="271.1" y="124.2">4</text>
<text x="23.4" y="129.3">3</text>
<text x="31" y="129.3">1</text>
<text x="263.5" y="129.3">1</text>
<text x="271.1" y="129.3">3</text>
<text x="23.4" y="134.4">2</text>
<text x="271.1" y="134.4">2</text>
<text x="23.4" y="149.6">4</text>
<text x="271.1" y="149.6">4</text>
<text x="23.4" y="154.7">3</text>
<text x="31" y="154.7">1</text>
<text x="263.5" y="154.7">1</text>
<text x="271.1" y="154.7">3</text>
<text x="23.4" y="159.8">2</text>
<text x="271.1" y="159.8">2</text>
<text x="124.2" y="174" transform="rotate(-90 124.2 174)">A1</text>
<text x="39.9" y="175">1</text>
<text x="47.6" y="175">2</text>
<text x="70.4" y="175">1</text>
<text x="78" y="175">2</text>
<text x="136.9" y="174" transform="rotate(-90 136.9 174)">14</text>
<text x="159.5" y="174.7" transform="rotate(-90 159.5 174.7)">1</text>
<text x="159.5" y="184.9" transform="rotate(-90 159.5 184.9)">2</text>
<text x="124.2" y="186.7" transform="rotate(-90 124.2 186.7)">A2</text>
<text x="134.4" y="186.7" transform="rotate(-90 134.4 186.7)">13</text>
</g>
</svg>
